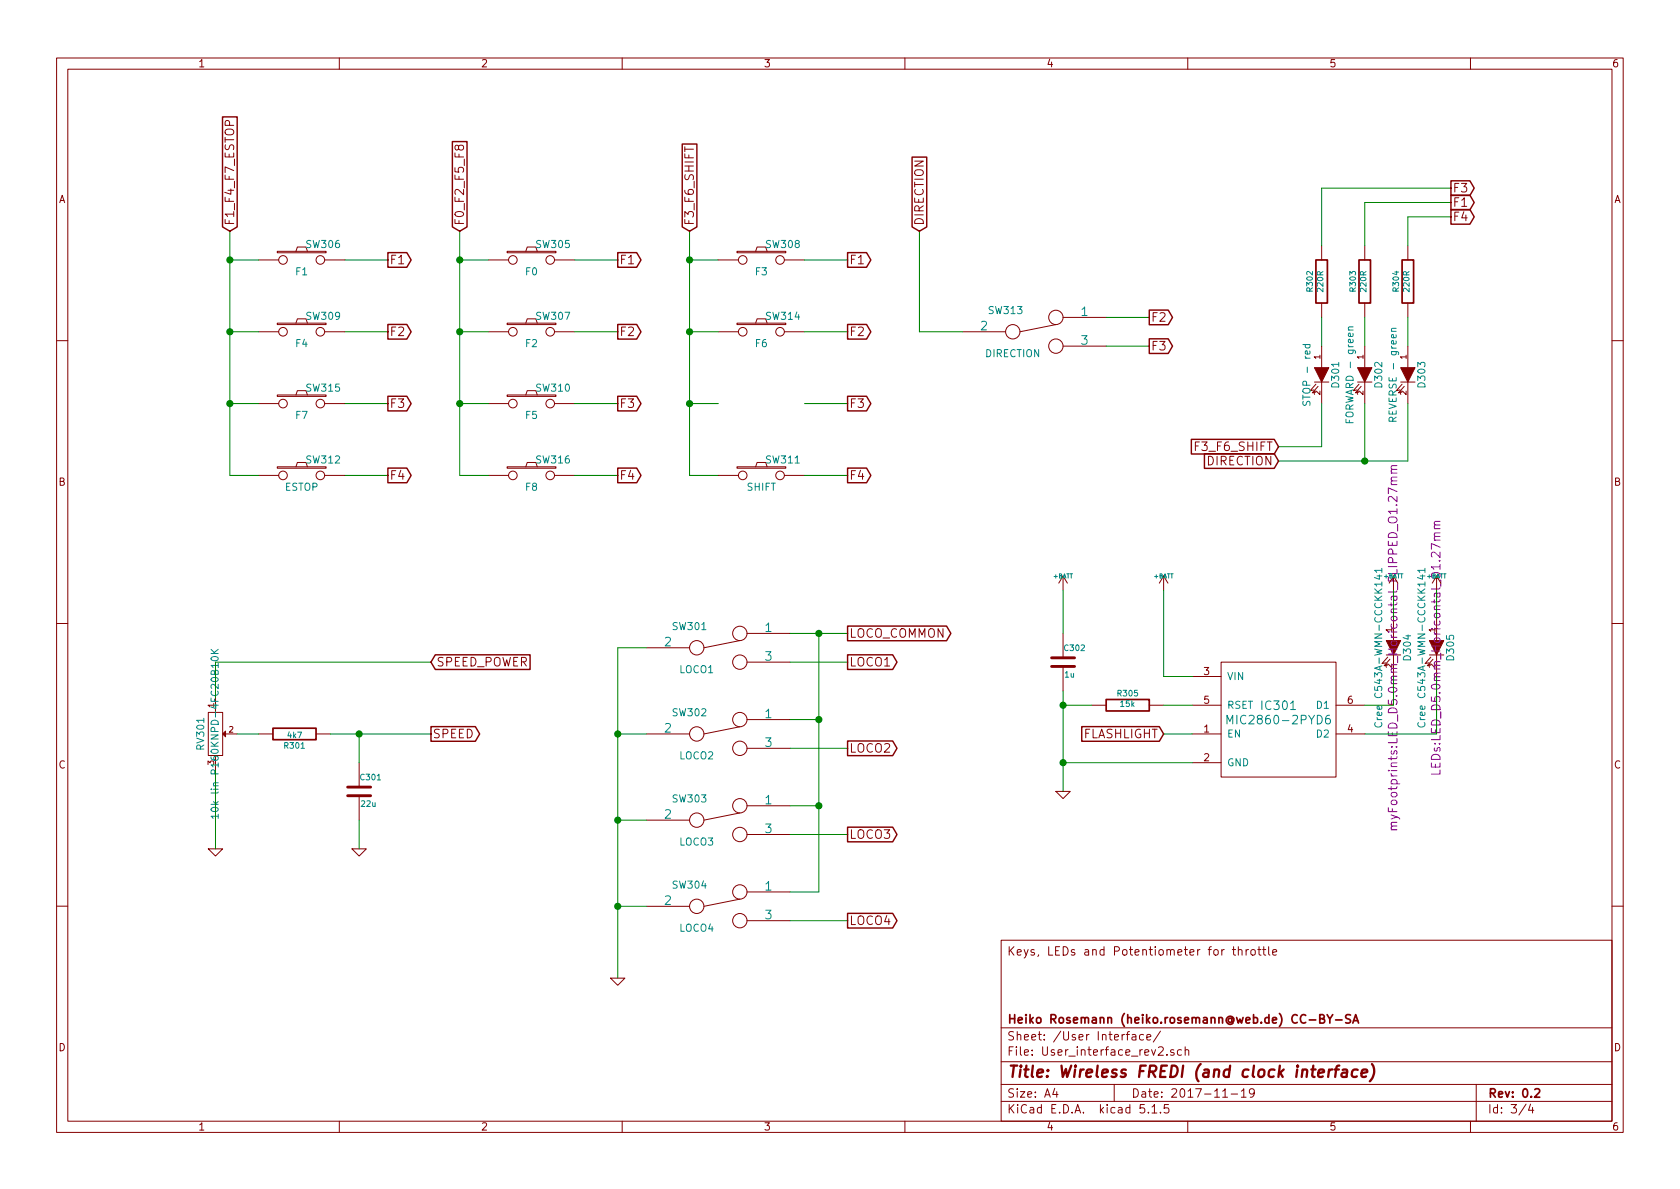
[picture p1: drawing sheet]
<svg xmlns="http://www.w3.org/2000/svg" width="297mm" height="210mm" viewBox="0 0 297 210" stroke-linecap="round" stroke-linejoin="round" font-family="sans-serif">
<g fill="none" stroke="#840000" stroke-width=".18">
<path d="M10 10.3h277v189.9h-277zM12 12.2h273v186.1h-273zM60 10.3v1.9M110 10.3v1.9M160 10.3v1.9M210 10.3v1.9M260 10.3v1.9M81.1 26l.3-.3h.4a.48 .48 0 0 1 0 .8 .48 .48 0 0 1-.6-.1l-.2-.6-.4-.1-.2 .3 .2 .5h.2l.3-.3M45.7 58.7h3.6M45.7 46h3.6M49 44.4h8.7v.3h-8.7zM49 57.1h8.7v.3h-8.7z"/>
<path d="M52.3 44.4l.3-.7h1.5l.3 .7M52.3 57.1l.3-.7h1.5l.3 .7M57.4 58.7h3.6M57.4 46h3.6M86.4 58.7h3.5M86.4 46h3.5M89.7 44.4h8.6v.3h-8.6zM89.7 57.1h8.6v.3h-8.6zM93 44.4l.2-.7h1.5l.3 .7M93 57.1l.2-.7h1.5l.3 .7M98 58.7h3.6M98 46h3.6"/>
<path d="M127 58.7h3.6M127 46h3.6M130.3 44.4h8.6v.3h-8.6zM130.3 57.1h8.6v.3h-8.6zM133.6 44.4l.3-.7h1.5l.2 .7M133.6 57.1l.3-.7h1.5l.2 .7M138.7 58.7h3.5M138.7 46h3.5M170.2 58.7h7.6M186.7 57.4l-6.4 1.3M188 56.1h7.6M233.7 43.4v2.6"/>
<path d="M233.7 53.6v2.5M241.3 43.4v2.6M241.3 53.6v2.5M248.9 43.4v2.6M248.9 53.6v2.5M10 60.2h2M45.7 71.4h3.6M49 69.8h8.7v.3h-8.7zM52.3 69.8l.3-.7h1.5l.3 .7M57.4 71.4h3.6M86.4 71.4h3.5M89.7 69.8h8.6v.3h-8.6z"/>
<path d="M93 69.8l.2-.7h1.5l.3 .7M98 71.4h3.6M188 61.2h7.6M232.4 67.6h2.5M232.7 67.9l-1.1 1.2 .7-.1M233 68.3l-1 1.2 .7-.2M233.7 61.2v3.8M233.7 67.6v3.8M240 67.6h2.6M240.7 68.3l-1.1 1.2 .7-.2M241.3 61.2v3.8M241.3 67.6v3.8"/>
<path d="M247.6 67.6h2.6M248.3 68.3l-1 1.2 .6-.2M248.9 61.2v3.8M248.9 67.6v3.8M285 60.2h2M45.7 84.1h3.6M49 82.5h8.7v.3h-8.7zM52.3 82.5l.3-.7h1.5l.3 .7M57.4 84.1h3.6M86.4 84.1h3.5M89.7 82.5h8.6v.3h-8.6zM93 82.5l.2-.7h1.5l.3 .7"/>
<path d="M98 84.1h3.6M127 84.1h3.6M130.3 82.5h8.6v.3h-8.6zM133.6 82.5l.3-.7h1.5l.2 .7M138.7 84.1h3.5M10 110.3h2M114.3 114.5h7.6M130.8 113.3l-6.3 1.2M132.1 112h7.6M132.1 117.1h7.6M188 101.8l-.8 1.3M188 101.8v2.6"/>
<path d="M188 112v4.3M188 117.9v4.3M188 101.8l.7 1.3M205.7 101.8l-.7 1.3M205.7 101.8v2.6M205.7 101.8l.8 1.3M210.8 119.6h5.1M215.9 117.1h20.3v20.3h-20.3zM245.4 116.2l-1.1 1.1 .7-.1M245.7 116.6l-1 1.1 .7-.1M246.4 109.5v3.8M246.4 115.8v3.8"/>
<path d="M253 116.2l-1 1.1 .6-.1M253.4 116.6l-1.1 1.1 .7-.1M254 109.5v3.8M254 115.8v3.8M285 110.3h2M36.8 126h2.6v7.6h-2.6zM39.9 129.8h2M45.7 129.8h2.6M55.9 129.8h2.5M63.5 134.9v4.3M114.3 129.8h7.6M130.8 128.5l-6.3 1.3"/>
<path d="M132.1 127.2h7.6M132.1 132.3h7.6M186.7 139.9h2.5l-1.2 1.3zM193 124.7h2.6M203.2 124.7h2.5M210.8 129.8h5.1M210.8 134.9h5.1M210.8 124.7h5.1M236.2 129.8h5.1M236.2 124.7h5.1M36.8 150.1h2.6l-1.3 1.3zM62.2 150.1h2.6l-1.3 1.3z"/>
<path d="M63.5 140.7v4.3M114.3 145h7.6M130.8 143.8l-6.3 1.2M130.8 159l-6.3 1.3M132.1 142.5h7.6M132.1 147.6h7.6M132.1 157.7h7.6M10 160.2h2M107.9 173h2.6l-1.3 1.2zM114.3 160.3h7.6M132.1 162.8h7.6M177 166.3h108v32h-108z"/>
<path d="M217.9 167.9h.6M218.1 167.4v1.3l.4 .2M218.9 168h.1a.37 .37 0 0 1 .6 .1v.8M218.9 167.4v1.5M220.3 167.9v1M220.8 167.9l-.4 .1-.1 .2M221.2 168l.3-.1 .4 .1v.8l-.2 .1-.5-.1zM222.4 167.9h.6M222.6 167.4v1.3l.4 .2M223.2 167.9h.6M223.4 167.4v1.3l.4 .2M224.3 167.4v1.3l.2 .2"/>
<path d="M225 168.4l.7-.1v-.3l-.5-.1-.2 .2 .1 .7h.6M285 160.2h2M60 198.3v1.9M110 198.3v1.9M160 198.3v1.9M177 194.8h108M177 191.8h108M177 187.8h108M177 181.8h108M186.5 192.5l-.4 1h1M186.8 193v1M197 191.8v3"/>
<path d="M199.1 182.9h.6M199.7 182.4l-.4 .2v1.3M200.2 183h.6v.9M200.8 183.3l-.5 .1-.2 .2 .1 .2 .1 .1 .5-.1M202.2 183l-.4-.1-.3 .3v.6l.3 .1 .4-.1M202.3 195.3h-.7l-.1 .7 .3-.1 .5 .1 .1 .2-.1 .5-.2 .1-.6-.1M202.8 183.4l.7-.1-.1-.3-.4-.1-.2 .2v.7h.6M203 196.7v.1M203.7 195.8l.4-.5v1.5M203.7 196.8h.8M205.2 196.7v.1M205.2 182.3l-1.3 2"/>
<path d="M206.3 186.5v.1M206.6 195.3h-.7l-.1 .7 .2-.1 .6 .1 .1 .2-.1 .5-.2 .1-.6-.1M207.5 185.7a.37 .37 0 0 0-.5 .1v.2l.5 .2 .1 .1-.2 .3-.4-.1M208.9 185.7l-.4-.1-.3 .3 .1 .6 .2 .1 .4-.1M209.5 185.7h.1a.37 .37 0 0 1 .6 .1v.8M209.5 185.1v1.5M210 198.3v1.9M216.2 194h.8M217.7 193.5h1.1M219.5 193l.4-.5v1.5M219.5 194h.8M221.8 193.2l-.3 .3h-.3l-.3-.3v-.4l.2-.2 .4-.1 .2 .2a1.13 1.13 0 0 1-.2 1.2l-.4 .1"/>
<path d="M260 198.3v1.9M261 191.8v6.5M269.8 195.2l-1.2 2M270.6 195.2l-.3 1.1h.9M271 195.8v1"/>
<circle cx="50" cy="58.7" r=".76"/>
<circle cx="50" cy="46" r=".76"/>
<circle cx="56.6" cy="58.7" r=".76"/>
<circle cx="56.6" cy="46" r=".76"/>
<circle cx="90.7" cy="46" r=".76"/>
<circle cx="90.7" cy="58.7" r=".76"/>
<circle cx="97.3" cy="46" r=".76"/>
<circle cx="97.3" cy="58.7" r=".76"/>
<circle cx="131.3" cy="46" r=".76"/>
<circle cx="131.3" cy="58.7" r=".76"/>
<circle cx="137.9" cy="46" r=".76"/>
<circle cx="137.9" cy="58.7" r=".76"/>
<circle cx="179.1" cy="58.7" r="1.27"/>
<circle cx="186.7" cy="56.1" r="1.27"/>
<circle cx="50" cy="71.4" r=".76"/>
<circle cx="56.6" cy="71.4" r=".76"/>
<circle cx="90.7" cy="71.4" r=".76"/>
<circle cx="97.3" cy="71.4" r=".76"/>
<circle cx="186.7" cy="61.2" r="1.27"/>
<circle cx="50" cy="84.1" r=".76"/>
<circle cx="56.6" cy="84.1" r=".76"/>
<circle cx="90.7" cy="84.1" r=".76"/>
<circle cx="97.3" cy="84.1" r=".76"/>
<circle cx="131.3" cy="84.1" r=".76"/>
<circle cx="137.9" cy="84.1" r=".76"/>
<circle cx="123.2" cy="114.5" r="1.27"/>
<circle cx="130.8" cy="112" r="1.27"/>
<circle cx="130.8" cy="117.1" r="1.27"/>
<circle cx="123.2" cy="129.8" r="1.27"/>
<circle cx="130.8" cy="127.2" r="1.27"/>
<circle cx="130.8" cy="132.3" r="1.27"/>
<circle cx="123.2" cy="145" r="1.27"/>
<circle cx="130.8" cy="157.7" r="1.27"/>
<circle cx="130.8" cy="142.5" r="1.27"/>
<circle cx="130.8" cy="147.6" r="1.27"/>
<circle cx="123.2" cy="160.3" r="1.27"/>
<circle cx="130.8" cy="162.8" r="1.27"/>
</g>
<g fill="none" stroke="#840000" stroke-width=".3">
<path d="M232.7 46h2v7.6h-2zM240.3 46h2v7.6h-2zM247.9 46h2v7.6h-2zM48.3 128.8h7.6v2h-7.6zM195.6 123.7h7.6v2h-7.6zM234.6 179.4l.5 .8 .5-.8M238.8 179.5l-.6-.1-.3 .3 .1 .4 .7 .3v.4l-.2 .1-.6-.1M233.3 180.1h.6l.2-.1v-.3l-.2-.3h-.6v1.5h.6l.3-.3a.41 .41 0 0 0-.3-.5M235.1 180.2v.7M236.1 180.4h1.2M239.2 180.9l.5-1.5 .5 1.5M239.3 180.5h.8"/>
<path d="M271.4 192.7l.2-.2h.4l.2 .5-.9 1h.9"/>
</g>
<path d="M235.6 189.1a.55 .55 0 0 0-.7 .4M236 189.1h.7M236.8 188.4l-.4 .1-.1 .2-.2 1.7M237.4 189.2h.8l-.1 1.2M238.2 189.6l-.7 .1a.4 .4 0 0 0-.3 .3 .4 .4 0 0 0 .2 .4l.7-.1M240.1 189.2a.68 .68 0 0 0-1 .3v.8l.2 .1 .6-.1M240.7 189.8l1-.2v-.4l-.6-.1-.3 .3v.9l.1 .1 .6-.1M242.6 188.2a2.31 2.31 0 0 1-.4 3" fill="none" stroke="#840000" stroke-width=".41"/>
<g fill="none" stroke="#008484" stroke-width=".18">
<path d="M239.2 57.8l-.7 .1-.1 .3 .1 .2M246 58.6h.9M246.9 58.1h-.8l-.1 .3 .2 .2M230.4 60.9h1.2M230.4 71v.4l.2 .3 .3-.1 .2-.6h.4l.1 .2v.5M230.8 60.9v.4l.2 .2 .6-.1v-.5M238 74.1v.6h1.2M238.6 74.3v.4M246.3 74.5l-.1-.7h-.5l-.1 .2v.5h1.3M246.9 73.8l-.6 .4M37.3 115.6h1.3M37.3 114.8l.7 .8"/>
<path d="M37.4 116.2a.68 .68 0 0 1 1.2 .3 .72 .72 0 0 1-1.3-.1zM38.6 114.8l-.7 .6M243.5 101.8h.8M243.9 101.6v.8l-.9-.3M244.3 100.9h-1.2l.3 .3M244.3 100.5v.7M251.1 101.8h.8M251.5 101.6v.8l-.9-.3M251.9 100.9h-1.2l.3 .3M251.9 100.5v.7M216.9 128v-1.5l.5 1.1 .6-1.1v1.5M235.1 126.5a.59 .59 0 0 0-.7 .6v.6l.1 .2 .4 .1 .3-.1v-.6l-.1-.2h-.5l-.2 .2"/>
<path d="M243.2 127.8a.6 .6 0 0 0 .4 .8 .6 .6 0 0 0 .7-.6l-.1-.2M250.8 127.8a.6 .6 0 0 0 .4 .8 .6 .6 0 0 0 .7-.6l-.1-.2M37.4 142.9a.68 .68 0 0 1 1.2 .3 .72 .72 0 0 1-1.3-.1zM38.6 144.3h-1.3l.4 .4M38.6 144v.7"/>
</g>
<path d="M185.9 117.9h4.1M185.9 116.3h4.1M61.5 139.2h4M61.5 140.7h4" fill="none" stroke="#840000" stroke-width=".51"/>
<g fill="#840000" stroke="#840000" stroke-width=".18">
<path d="M39.9 129.3v1l-.5-.5z"/>
<path d="M232.4 65h2.5l-1.2 2.6z"/>
<path d="M240 65h2.6l-1.3 2.6z"/>
<path d="M247.6 65h2.6l-1.3 2.6z"/>
</g>
<g fill="none" stroke="#840084" stroke-width=".18">
<path d="M246 85.7h1M246 83.7h1M247 86.9l-1.5-.6v1M247 85h-.8a.39 .39 0 0 0-.1 .7M247 84.4h-1v.4l.2 .2M247 83h-.8a.39 .39 0 0 0-.1 .7M247 82.3l-1 .1v.4l.2 .2M253.6 93.5h1M254.6 94.2l-.9 .1-.1 .4 .2 .2M254.6 92.8h-.8a.39 .39 0 0 0-.1 .7M254.6 92.2h-.9l-.1 .4 .2 .2M254.6 136.2v.7h-1.5"/>
<path d="M246 146.7h1M247 146.1h-.8a.39 .39 0 0 0-.1 .6M247 145.4h-.8a.36 .36 0 0 0-.2 .3 .36 .36 0 0 0 .2 .4"/>
</g>
<g fill="none" stroke="#008400" stroke-width=".18">
<path d="M256.5 38.3h-7.6v5.1M256.5 35.8h-15.2v7.6M256.5 33.3h-22.8v10.1M40.6 40.9v43.2h5.1M40.6 58.7h5.1M40.6 46h5.1M61 58.7h7.6M61 46h7.6M81.3 40.9v43.2h5.1M81.3 58.7h5.1M81.3 46h5.1M101.6 58.7h7.6"/>
<path d="M101.6 46h7.6M121.9 40.9v43.2h5.1M121.9 58.7h5.1M121.9 46h5.1M142.2 58.7h7.7M142.2 46h7.7M162.6 40.9v17.8h7.6M195.6 56.1h7.6M233.7 56.1v5.1M241.3 56.1v5.1M248.9 56.1v5.1M40.6 71.4h5.1"/>
<path d="M61 71.4h7.6M81.3 71.4h5.1M101.6 71.4h7.6M121.9 71.4h5.1M142.2 71.4h7.7M195.6 61.2h7.6M233.7 71.4v7.6h-7.6M241.3 71.4v10.1M248.9 71.4v10.1h-22.8M61 84.1h7.6M101.6 84.1h7.6M142.2 84.1h7.7"/>
<path d="M76.2 117.1h-38.1v6.3M114.3 114.5h-5.1v58.5M139.7 117.1h10.2M139.7 112h10.2M144.8 112v45.7h-5.1M188 104.4v7.6M205.7 104.4v15.2h5.1M246.4 119.6v5.1h-5.1M246.4 104.4v5.1M254 119.6v10.2h-12.7M254 104.4v5.1M38.1 136.1v14"/>
<path d="M41.9 129.8h3.8M58.4 129.8h17.8M63.5 129.8v5.1M109.2 129.8h5.1M139.7 132.3h10.2M139.7 127.2h5.1M188 124.7h5M188 122.2v17.7M188 134.9h22.8M205.7 124.7h5.1M205.7 129.8h5.1M63.5 145v5.1"/>
<path d="M109.2 145h5.1M139.7 147.6h10.2M139.7 142.5h5.1M109.2 160.3h5.1M139.7 162.8h10.2"/>
</g>
<g fill="none" stroke="#840000" stroke-width=".25">
<path d="M39.3 20.7h2.6v19.4l-1.3 .8-1.3-.8zM80 25h2.6v15.1l-1.3 .8-1.3-.8zM120.6 25.5h2.6v14.6l-1.3 .8-1.3-.8zM161.3 27.8h2.6v12.3l-1.3 .8-1.3-.8zM256.5 32h3.4l.8 1.3-.8 1.3h-3.4zM256.5 34.5h3.4l.8 1.3-.8 1.3h-3.4zM256.5 37.1h3.4l.8 1.2-.8 1.3h-3.4zM68.6 57.4h3.3l.8 1.3-.8 1.3h-3.3zM68.6 44.7h3.3l.8 1.3-.8 1.3h-3.3zM109.2 44.7h3.4l.7 1.3-.7 1.3h-3.4zM109.2 57.4h3.4l.7 1.3-.7 1.3h-3.4zM149.9 44.7h3.3l.8 1.3-.8 1.3h-3.3z"/>
<path d="M149.9 57.4h3.3l.8 1.3-.8 1.3h-3.3zM203.2 54.8h3.4l.7 1.3-.7 1.3h-3.4zM203.2 59.9h3.4l.7 1.3-.7 1.3h-3.4zM68.6 70.1h3.3l.8 1.3-.8 1.3h-3.3zM109.2 70.1h3.4l.7 1.3-.7 1.3h-3.4zM149.9 70.1h3.3l.8 1.3-.8 1.3h-3.3zM210.6 77.7h14.7l.8 1.3-.8 1.3h-14.7zM68.6 82.8h3.3l.8 1.3-.8 1.3h-3.3zM109.2 82.8h3.4l.7 1.3-.7 1.3h-3.4zM149.9 82.8h3.3l.8 1.3-.8 1.3h-3.3zM213 80.2h12.3l.8 1.3-.8 1.3h-12.3zM77 115.8h16.7v2.6h-16.7l-.8-1.3z"/>
<path d="M149.9 110.7h17.5l.7 1.3-.7 1.3h-17.5zM149.9 115.8h7.9l.8 1.3-.8 1.3h-7.9zM76.2 128.5h7.8l.8 1.3-.8 1.3h-7.8zM149.9 131h7.9l.8 1.3-.8 1.3h-7.9zM191.3 128.5h13.7l.7 1.3-.7 1.3h-13.7zM149.9 146.3h7.9l.8 1.3-.8 1.3h-7.9zM149.9 161.5h7.9l.8 1.3-.8 1.3h-7.9z"/>
</g>
<g fill="#008400" stroke="#008400" stroke-width=".25">
<circle cx="63.5" cy="129.8" r=".51"/>
<circle cx="121.9" cy="46" r=".51"/>
<circle cx="40.6" cy="46" r=".51"/>
<circle cx="40.6" cy="58.7" r=".51"/>
<circle cx="81.3" cy="46" r=".51"/>
<circle cx="81.3" cy="58.7" r=".51"/>
<circle cx="81.3" cy="71.4" r=".51"/>
<circle cx="188" cy="124.7" r=".51"/>
<circle cx="144.8" cy="127.2" r=".51"/>
<circle cx="121.9" cy="58.7" r=".51"/>
<circle cx="121.9" cy="71.4" r=".51"/>
<circle cx="188" cy="134.9" r=".51"/>
<circle cx="40.6" cy="71.4" r=".51"/>
<circle cx="241.3" cy="81.5" r=".51"/>
<circle cx="144.8" cy="112" r=".51"/>
<circle cx="109.2" cy="160.3" r=".51"/>
<circle cx="109.2" cy="145" r=".51"/>
<circle cx="109.2" cy="129.8" r=".51"/>
<circle cx="144.8" cy="142.5" r=".51"/>
</g>
<text font-size="2.8" fill="#840000" x="178" y="190.5">Title: Wireless FREDI (and clock interface)</text>
<g font-size="2.1" fill="#840000">
<text x="256.8" y="34">F3</text>
<text x="41.4" y="40" transform="rotate(-90 41.4 40)">F1_F4_F7_ESTOP</text>
<text x="82" y="40" transform="rotate(-90 82 40)">F0_F2_F5_F8</text>
<text x="122.7" y="40" transform="rotate(-90 122.7 40)">F3_F6_SHIFT</text>
<text x="163.3" y="40" transform="rotate(-90 163.3 40)">DIRECTION</text>
<text x="256.8" y="36.6">F1</text>
<text x="256.8" y="39.1">F4</text>
<text x="68.8" y="46.7">F1</text>
<text x="109.5" y="46.7">F1</text>
<text x="150.1" y="46.7">F1</text>
<text x="68.8" y="59.4">F2</text>
<text x="109.5" y="59.4">F2</text>
<text x="150.1" y="59.4">F2</text>
<text x="203.5" y="56.9">F2</text>
<text x="203.5" y="62">F3</text>
<text x="68.8" y="72.1">F3</text>
<text x="109.5" y="72.1">F3</text>
<text x="150.1" y="72.1">F3</text>
<text x="211.7" y="79.8">F3_F6_SHIFT</text>
<text x="213.5" y="82.3">DIRECTION</text>
<text x="68.8" y="84.8">F4</text>
<text x="109.5" y="84.8">F4</text>
<text x="150.1" y="84.8">F4</text>
<text x="150.1" y="112.8">LOCO_COMMON</text>
<text x="77.1" y="117.9">SPEED_POWER</text>
<text x="150.1" y="117.9">LOCO1</text>
<text x="76.5" y="130.6">SPEED</text>
<text x="191.4" y="130.6">FLASHLIGHT</text>
<text x="150.1" y="133.1">LOCO2</text>
<text x="254.7" y="135.7" transform="rotate(-90 254.7 135.7)">LEDs:LED_D5.0mm_Horicontal_O1.27mm</text>
<text x="150.1" y="148.3">LOCO3</text>
<text x="247.1" y="144.8" transform="rotate(-90 247.1 144.8)">myFootprints:LED_D5.0mm_Horicontal_FLIPPED_O1.27mm</text>
<text x="150.1" y="163.6">LOCO4</text>
<text x="178" y="169">Keys, LEDs and Potentiometer for throttle</text>
<text x="178" y="184">Sheet: /User Interface/</text>
<text x="178" y="181">Heiko Rosemann (heiko.rosemann@web.de) CC-BY-SA</text>
<text x="178" y="186.7">File: User_interface_rev2.sch</text>
<text x="178" y="196.9">KiCad E.D.A. kicad 5.1.5</text>
<text x="178" y="194.1">Size: A4</text>
<text x="200" y="194.1">Date: 2017-11-19</text>
<text x="263" y="194.1">Rev: 0.2</text>
<text x="263" y="196.9">Id: 3/4</text>
</g>
<g font-size="2.1" fill="#008484">
<text x="173.4" y="58.4">2</text>
<text x="191.2" y="55.9">1</text>
<text x="191.2" y="61">3</text>
<text x="135.3" y="111.8">1</text>
<text x="117.5" y="114.3">2</text>
<text x="135.3" y="116.8">3</text>
<text x="223.2" y="125.5">IC301</text>
<text x="117.5" y="129.5">2</text>
<text x="135.3" y="127">1</text>
<text x="218" y="128.1">MIC2860-2PYD6</text>
<text x="135.3" y="132.1">3</text>
<text x="135.3" y="142.2">1</text>
<text x="117.5" y="144.8">2</text>
<text x="135.3" y="147.3">3</text>
<text x="117.5" y="160">2</text>
<text x="135.3" y="157.5">1</text>
<text x="135.3" y="162.6">3</text>
</g>
<g font-size="1.8" fill="#840000">
<text x="35" y="11.9">1</text>
<text x="85" y="11.9">2</text>
<text x="135" y="11.9">3</text>
<text x="185" y="11.9">4</text>
<text x="235" y="11.9">5</text>
<text x="285" y="11.9">6</text>
<text x="10.4" y="35.9">A</text>
<text x="285.4" y="35.9">A</text>
<text x="10.4" y="85.9">B</text>
<text x="285.4" y="85.9">B</text>
<text x="212.9" y="119.4">3</text>
<text x="212.9" y="124.5">5</text>
<text x="238.3" y="124.5">6</text>
<text x="212.9" y="129.5">1</text>
<text x="238.3" y="129.5">4</text>
<text x="10.4" y="135.9">C</text>
<text x="212.9" y="134.6">2</text>
<text x="285.4" y="135.9">C</text>
<text x="10.4" y="185.9">D</text>
<text x="285.4" y="185.9">D</text>
<text x="35" y="199.9">1</text>
<text x="85" y="199.9">2</text>
<text x="135" y="199.9">3</text>
<text x="185" y="199.9">4</text>
<text x="235" y="199.9">5</text>
<text x="285" y="199.9">6</text>
</g>
<g font-size="1.8" fill="#008484">
<text x="54.3" y="43.9">SW306</text>
<text x="94.9" y="43.9">SW305</text>
<text x="135.5" y="43.9">SW308</text>
<text x="52.3" y="48.7">F1</text>
<text x="93" y="48.7">F0</text>
<text x="133.6" y="48.7">F3</text>
<text x="54.3" y="56.6">SW309</text>
<text x="94.9" y="56.6">SW307</text>
<text x="135.5" y="56.6">SW314</text>
<text x="174.9" y="55.5">SW313</text>
<text x="52.3" y="61.4">F4</text>
<text x="93" y="61.4">F2</text>
<text x="133.6" y="61.4">F6</text>
<text x="174.2" y="63.2">DIRECTION</text>
<text x="54.3" y="69.3">SW315</text>
<text x="94.9" y="69.3">SW310</text>
<text x="231.7" y="70.9" transform="rotate(-90 231.7 70.9)">STOP - red</text>
<text x="236.8" y="68.4" transform="rotate(-90 236.8 68.4)">D301</text>
<text x="244.4" y="68.4" transform="rotate(-90 244.4 68.4)">D302</text>
<text x="252" y="68.4" transform="rotate(-90 252 68.4)">D303</text>
<text x="52.3" y="74.1">F7</text>
<text x="93" y="74.1">F5</text>
<text x="239.3" y="74.1" transform="rotate(-90 239.3 74.1)">FORWARD - green</text>
<text x="246.9" y="73.7" transform="rotate(-90 246.9 73.7)">REVERSE - green</text>
<text x="54.3" y="82">SW312</text>
<text x="94.9" y="82">SW316</text>
<text x="135.5" y="82">SW311</text>
<text x="50.3" y="86.8">ESTOP</text>
<text x="93" y="86.8">F8</text>
<text x="132.1" y="86.8">SHIFT</text>
<text x="119" y="111.4">SW301</text>
<text x="120.1" y="119">LOCO1</text>
<text x="249.5" y="116.7" transform="rotate(-90 249.5 116.7)">D304</text>
<text x="257.1" y="116.7" transform="rotate(-90 257.1 116.7)">D305</text>
<text x="216.9" y="120.3">VIN</text>
<text x="216.9" y="125.3">RSET</text>
<text x="232.9" y="125.3">D1</text>
<text x="119" y="126.7">SW302</text>
<text x="216.9" y="130.4">EN</text>
<text x="232.9" y="130.4">D2</text>
<text x="244.4" y="127" transform="rotate(-90 244.4 127)">Cree C543A-WMN-CCCKK141</text>
<text x="252" y="127" transform="rotate(-90 252 127)">Cree C543A-WMN-CCCKK141</text>
<text x="36.1" y="132.5" transform="rotate(-90 36.1 132.5)">RV301</text>
<text x="120.1" y="134.3">LOCO2</text>
<text x="216.9" y="135.5">GND</text>
<text x="38.7" y="142.6" transform="rotate(-90 38.7 142.6)">10k lin P160KNPD-4FC20B10K</text>
<text x="119" y="141.9">SW303</text>
<text x="120.1" y="149.5">LOCO3</text>
<text x="119" y="157.1">SW304</text>
<text x="120.1" y="164.8">LOCO4</text>
</g>
<g font-size="1.4" fill="#008484">
<text x="232.1" y="51.5" transform="rotate(-90 232.1 51.5)">R302</text>
<text x="234" y="51.5" transform="rotate(-90 234 51.5)">220R</text>
<text x="239.7" y="51.5" transform="rotate(-90 239.7 51.5)">R303</text>
<text x="241.6" y="51.5" transform="rotate(-90 241.6 51.5)">220R</text>
<text x="247.3" y="51.5" transform="rotate(-90 247.3 51.5)">R304</text>
<text x="249.2" y="51.5" transform="rotate(-90 249.2 51.5)">220R</text>
<text x="188.3" y="115.1">C302</text>
<text x="188.3" y="119.8">1u</text>
<text x="37.8" y="125.1" transform="rotate(-90 37.8 125.1)">1</text>
<text x="197.7" y="123.1">R305</text>
<text x="198.2" y="125">15k</text>
<text x="50.9" y="130.5">4k7</text>
<text x="50.4" y="132.4">R301</text>
<text x="63.9" y="138">C301</text>
<text x="63.9" y="142.7">22u</text>
</g>
<g font-size="1.4" fill="#840000">
<text x="233.4" y="63.5" transform="rotate(-90 233.4 63.5)">1</text>
<text x="241" y="63.5" transform="rotate(-90 241 63.5)">1</text>
<text x="248.7" y="63.5" transform="rotate(-90 248.7 63.5)">1</text>
<text x="233.4" y="69.8" transform="rotate(-90 233.4 69.8)">2</text>
<text x="241" y="69.8" transform="rotate(-90 241 69.8)">2</text>
<text x="248.7" y="69.8" transform="rotate(-90 248.7 69.8)">2</text>
<text x="246.1" y="118.1" transform="rotate(-90 246.1 118.1)">2</text>
<text x="253.7" y="118.1" transform="rotate(-90 253.7 118.1)">2</text>
<text x="40.5" y="129.5">2</text>
<text x="37.8" y="135.2" transform="rotate(-90 37.8 135.2)">3</text>
</g>
<g font-size="1.4" fill="#840084">
<text x="246.1" y="111.8" transform="rotate(-90 246.1 111.8)">1</text>
<text x="253.7" y="111.8" transform="rotate(-90 253.7 111.8)">1</text>
</g>
<g font-size="1.1" fill="#008484">
<text x="186.2" y="102.3">+BATT</text>
<text x="204" y="102.3">+BATT</text>
<text x="244.7" y="102.3">+BATT</text>
<text x="252.3" y="102.3">+BATT</text>
</g>
</svg>
